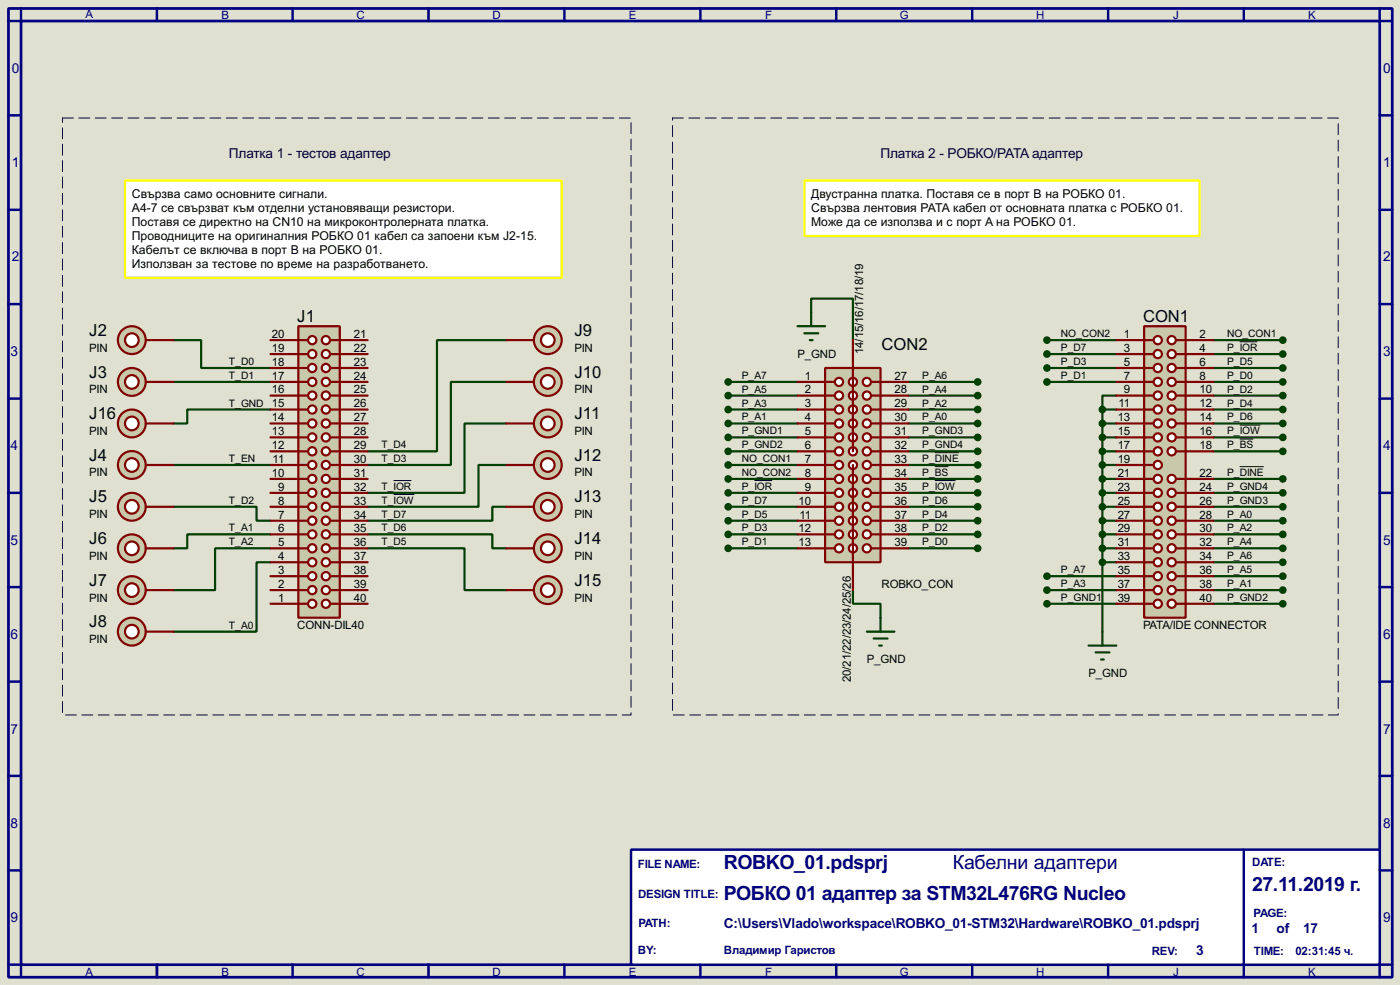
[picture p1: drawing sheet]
<svg xmlns="http://www.w3.org/2000/svg" width="256mm" height="180mm" viewBox="0 0 256 180" stroke-linecap="round" stroke-linejoin="round" font-family="sans-serif">
<path d="M0 0h256.5v180.3h-256.5z" fill="#e0e0d0"/>
<path d="M1.6 1.6h253.5v177.3h-253.5zM3.9 3.9h248.9v172.7h-248.9z" fill="none" stroke="#000080" stroke-width=".5"/>
<path d="M3.9 1.6v2.3h-2.3M28.8 1.6v2.3" fill="none" stroke="#000080" stroke-width=".45"/>
<path d="M115.6 155.5h137.2v21.1h-137.2z" fill="#fff" stroke="#000080" stroke-width=".45"/>
<g fill="none" stroke="#000080" stroke-width=".45">
<path d="M53.6 1.6v2.3M78.5 1.6v2.3M103.4 1.6v2.3M128.3 1.6v2.3M153.2 1.6v2.3M178.1 1.6v2.3M203 1.6v2.3M227.9 1.6v2.3M252.8 1.6v2.3h2.3M1.6 21.1h2.3M1.6 38.4h2.3M252.8 21.1h2.3"/>
<path d="M252.8 38.4h2.3M1.6 55.7h2.3M252.8 55.7h2.3M1.6 73h2.3M252.8 73h2.3M1.6 90.2h2.3M252.8 90.2h2.3M1.6 107.5h2.3M252.8 107.5h2.3M1.6 124.8h2.3M252.8 124.8h2.3M1.6 142h2.3"/>
<path d="M1.6 159.3h2.3M227.9 155.5v23.4M252.8 142h2.3M252.8 159.3h2.3M1.6 176.6h2.3v2.3M28.8 176.6v2.3M53.6 176.6v2.3M78.5 176.6v2.3M103.4 176.6v2.3M128.3 176.6v2.3M153.2 176.6v2.3M178.1 176.6v2.3"/>
<path d="M203 176.6v2.3M255.1 176.6h-2.3v2.3"/>
</g>
<g fill="none" stroke="#004000" stroke-width=".4">
<path d="M148.6 57.2v-2.5h7.7v7.6M31.8 62.3h5.1v5.1h12.7M31.8 69.9h17.8M49.6 75h-15.3v2.5h-2.5M92.8 77.5h-7.7v12.7h-17.7M92.8 69.9h-10.2v15.2h-15.2M92.8 62.3h-12.7v20.3h-12.7M133.4 69.9h12.7M133.4 77.5h12.7M133.4 75h12.7M133.4 72.4h12.7M166.4 69.9h12.7"/>
<path d="M166.4 77.5h12.7M166.4 75h12.7M166.4 72.4h12.7M191.8 69.9h12.7M191.8 67.4h12.7M191.8 64.8h12.7M191.8 62.3h12.7M202 75v40.6M202 77.5h2.5M202 75h2.5M204.5 72.4h-2.5v2.6M222.3 69.9h12.7"/>
<path d="M222.3 77.5h12.7M222.3 75h12.7M222.3 72.4h12.7M222.3 67.4h12.7M222.3 64.8h12.7M222.3 62.3h12.7M31.8 92.8h15.2v2.5h2.6M31.8 85.1h17.8M49.6 97.8h-15.3v2.6h-2.5M67.4 97.8h22.8v2.6h2.6M92.8 92.8h-2.6v2.5h-22.8M92.8 85.1h-5.1v7.7h-20.3"/>
<path d="M133.4 85.1h12.7M133.4 97.8h12.7M133.4 95.3h12.7M133.4 92.8h12.7M133.4 90.2h12.7M133.4 87.7h12.7M133.4 82.6h12.7M133.4 80.1h12.7M166.4 85.1h12.7M166.4 97.8h12.7M166.4 95.3h12.7M166.4 92.8h12.7"/>
<path d="M166.4 90.2h12.7M166.4 87.7h12.7M166.4 82.6h12.7M166.4 80.1h12.7M202 85.1h2.5M202 97.8h2.5M202 95.3h2.5M202 92.8h2.5M202 90.2h2.5M202 87.7h2.5M202 82.6h2.5M202 80.1h2.5"/>
<path d="M222.3 97.8h12.7M222.3 95.3h12.7M222.3 92.8h12.7M222.3 90.2h12.7M222.3 87.7h12.7M222.3 82.6h12.7M222.3 80.1h12.7M49.6 102.9h-2.6v12.7h-15.2M49.6 100.4h-10.2v7.6h-7.6M67.4 100.4h17.7v7.6h7.7M133.4 100.4h12.7M156.3 108v2.5h5v2.6"/>
<path d="M166.4 100.4h12.7M191.8 105.5h12.7M191.8 108h12.7M191.8 110.5h12.7M202 100.4h2.5M202 102.9h2.5M222.3 100.4h12.7M222.3 102.9h12.7M222.3 105.5h12.7M222.3 108h12.7M222.3 110.5h12.7"/>
</g>
<path d="M227.1 77.8h3.8M227.1 62.6h3.3M72.1 90.5h3.8M72.1 88h3.3M138.2 88h3.3M171.3 88h3.8M171.3 82.9h4.4M171.3 85.4h2.5M227.1 85.4h4.4M227.1 80.4h2.5" fill="none" stroke="#000" stroke-width=".18"/>
<circle cx="24.1" cy="62.3" r="2.55" fill="#c8c8aa" stroke="#800000" stroke-width=".4"/>
<circle cx="24.1" cy="62.3" r="1.25" fill="#feffff" stroke="#800000" stroke-width=".4"/>
<path d="M26.7 62.3h5.1" fill="none" stroke="#800000" stroke-width=".4"/>
<circle cx="24.1" cy="69.9" r="2.55" fill="#c8c8aa" stroke="#800000" stroke-width=".4"/>
<circle cx="24.1" cy="69.9" r="1.25" fill="#feffff" stroke="#800000" stroke-width=".4"/>
<path d="M26.7 69.9h5.1" fill="none" stroke="#800000" stroke-width=".4"/>
<circle cx="24.1" cy="85.1" r="2.55" fill="#c8c8aa" stroke="#800000" stroke-width=".4"/>
<circle cx="24.1" cy="85.1" r="1.25" fill="#feffff" stroke="#800000" stroke-width=".4"/>
<path d="M26.7 85.1h5.1" fill="none" stroke="#800000" stroke-width=".4"/>
<circle cx="24.1" cy="92.8" r="2.55" fill="#c8c8aa" stroke="#800000" stroke-width=".4"/>
<circle cx="24.1" cy="92.8" r="1.25" fill="#feffff" stroke="#800000" stroke-width=".4"/>
<path d="M26.7 92.8h5.1" fill="none" stroke="#800000" stroke-width=".4"/>
<circle cx="24.1" cy="100.4" r="2.55" fill="#c8c8aa" stroke="#800000" stroke-width=".4"/>
<circle cx="24.1" cy="100.4" r="1.25" fill="#feffff" stroke="#800000" stroke-width=".4"/>
<path d="M26.7 100.4h5.1" fill="none" stroke="#800000" stroke-width=".4"/>
<circle cx="24.1" cy="108" r="2.55" fill="#c8c8aa" stroke="#800000" stroke-width=".4"/>
<circle cx="24.1" cy="108" r="1.25" fill="#feffff" stroke="#800000" stroke-width=".4"/>
<path d="M26.7 108h5.1" fill="none" stroke="#800000" stroke-width=".4"/>
<circle cx="24.1" cy="115.6" r="2.55" fill="#c8c8aa" stroke="#800000" stroke-width=".4"/>
<circle cx="24.1" cy="115.6" r="1.25" fill="#feffff" stroke="#800000" stroke-width=".4"/>
<path d="M26.7 115.6h5.1" fill="none" stroke="#800000" stroke-width=".4"/>
<circle cx="100.3" cy="62.3" r="2.55" fill="#c8c8aa" stroke="#800000" stroke-width=".4"/>
<circle cx="100.3" cy="62.3" r="1.25" fill="#feffff" stroke="#800000" stroke-width=".4"/>
<path d="M92.8 62.3h5" fill="none" stroke="#800000" stroke-width=".4"/>
<circle cx="100.3" cy="69.9" r="2.55" fill="#c8c8aa" stroke="#800000" stroke-width=".4"/>
<circle cx="100.3" cy="69.9" r="1.25" fill="#feffff" stroke="#800000" stroke-width=".4"/>
<path d="M92.8 69.9h5" fill="none" stroke="#800000" stroke-width=".4"/>
<circle cx="100.3" cy="77.5" r="2.55" fill="#c8c8aa" stroke="#800000" stroke-width=".4"/>
<circle cx="100.3" cy="77.5" r="1.25" fill="#feffff" stroke="#800000" stroke-width=".4"/>
<path d="M92.8 77.5h5" fill="none" stroke="#800000" stroke-width=".4"/>
<circle cx="100.3" cy="85.1" r="2.55" fill="#c8c8aa" stroke="#800000" stroke-width=".4"/>
<circle cx="100.3" cy="85.1" r="1.25" fill="#feffff" stroke="#800000" stroke-width=".4"/>
<path d="M92.8 85.1h5" fill="none" stroke="#800000" stroke-width=".4"/>
<circle cx="100.3" cy="92.8" r="2.55" fill="#c8c8aa" stroke="#800000" stroke-width=".4"/>
<circle cx="100.3" cy="92.8" r="1.25" fill="#feffff" stroke="#800000" stroke-width=".4"/>
<path d="M92.8 92.8h5" fill="none" stroke="#800000" stroke-width=".4"/>
<circle cx="100.3" cy="100.4" r="2.55" fill="#c8c8aa" stroke="#800000" stroke-width=".4"/>
<circle cx="100.3" cy="100.4" r="1.25" fill="#feffff" stroke="#800000" stroke-width=".4"/>
<path d="M92.8 100.4h5" fill="none" stroke="#800000" stroke-width=".4"/>
<circle cx="100.3" cy="108" r="2.55" fill="#c8c8aa" stroke="#800000" stroke-width=".4"/>
<circle cx="100.3" cy="108" r="1.25" fill="#feffff" stroke="#800000" stroke-width=".4"/>
<path d="M92.8 108h5" fill="none" stroke="#800000" stroke-width=".4"/>
<path d="M11.5 21.6h104.1v109.3h-104.1z" fill="none" stroke="#e0e0d0" stroke-width=".18"/>
<path d="M11.5 21.6h104.1v109.3h-104.1z" fill="none" stroke="#000040" stroke-width=".18" stroke-dasharray="2 1"/>
<path d="M54.7 59.7h7.6v53.4h-7.6z" fill="#c8c8aa" stroke="#800000" stroke-width=".4"/>
<path d="M54.7 110.5h1.7" fill="none" stroke="#800000" stroke-width=".4"/>
<circle cx="57.2" cy="110.5" r=".75" fill="#feffff" stroke="#800000" stroke-width=".4"/>
<path d="M54.7 108h1.7" fill="none" stroke="#800000" stroke-width=".4"/>
<circle cx="57.2" cy="108" r=".75" fill="#feffff" stroke="#800000" stroke-width=".4"/>
<path d="M54.7 105.5h1.7" fill="none" stroke="#800000" stroke-width=".4"/>
<circle cx="57.2" cy="105.5" r=".75" fill="#feffff" stroke="#800000" stroke-width=".4"/>
<path d="M54.7 102.9h1.7" fill="none" stroke="#800000" stroke-width=".4"/>
<circle cx="57.2" cy="102.9" r=".75" fill="#feffff" stroke="#800000" stroke-width=".4"/>
<path d="M60.5 110.5h1.8" fill="none" stroke="#800000" stroke-width=".4"/>
<circle cx="59.7" cy="110.5" r=".75" fill="#feffff" stroke="#800000" stroke-width=".4"/>
<path d="M60.5 108h1.8" fill="none" stroke="#800000" stroke-width=".4"/>
<circle cx="59.7" cy="108" r=".75" fill="#feffff" stroke="#800000" stroke-width=".4"/>
<path d="M60.5 105.5h1.8" fill="none" stroke="#800000" stroke-width=".4"/>
<circle cx="59.7" cy="105.5" r=".75" fill="#feffff" stroke="#800000" stroke-width=".4"/>
<path d="M60.5 102.9h1.8" fill="none" stroke="#800000" stroke-width=".4"/>
<circle cx="59.7" cy="102.9" r=".75" fill="#feffff" stroke="#800000" stroke-width=".4"/>
<path d="M54.7 100.4h1.7" fill="none" stroke="#800000" stroke-width=".4"/>
<circle cx="57.2" cy="100.4" r=".75" fill="#feffff" stroke="#800000" stroke-width=".4"/>
<path d="M60.5 100.4h1.8" fill="none" stroke="#800000" stroke-width=".4"/>
<circle cx="59.7" cy="100.4" r=".75" fill="#feffff" stroke="#800000" stroke-width=".4"/>
<path d="M54.7 97.8h1.7" fill="none" stroke="#800000" stroke-width=".4"/>
<circle cx="57.2" cy="97.8" r=".75" fill="#feffff" stroke="#800000" stroke-width=".4"/>
<path d="M60.5 97.8h1.8" fill="none" stroke="#800000" stroke-width=".4"/>
<circle cx="59.7" cy="97.8" r=".75" fill="#feffff" stroke="#800000" stroke-width=".4"/>
<path d="M54.7 95.3h1.7" fill="none" stroke="#800000" stroke-width=".4"/>
<circle cx="57.2" cy="95.3" r=".75" fill="#feffff" stroke="#800000" stroke-width=".4"/>
<path d="M60.5 95.3h1.8" fill="none" stroke="#800000" stroke-width=".4"/>
<circle cx="59.7" cy="95.3" r=".75" fill="#feffff" stroke="#800000" stroke-width=".4"/>
<path d="M54.7 92.8h1.7" fill="none" stroke="#800000" stroke-width=".4"/>
<circle cx="57.2" cy="92.8" r=".75" fill="#feffff" stroke="#800000" stroke-width=".4"/>
<path d="M60.5 92.8h1.8" fill="none" stroke="#800000" stroke-width=".4"/>
<circle cx="59.7" cy="92.8" r=".75" fill="#feffff" stroke="#800000" stroke-width=".4"/>
<path d="M54.7 90.2h1.7" fill="none" stroke="#800000" stroke-width=".4"/>
<circle cx="57.2" cy="90.2" r=".75" fill="#feffff" stroke="#800000" stroke-width=".4"/>
<path d="M60.5 90.2h1.8" fill="none" stroke="#800000" stroke-width=".4"/>
<circle cx="59.7" cy="90.2" r=".75" fill="#feffff" stroke="#800000" stroke-width=".4"/>
<path d="M54.7 87.7h1.7" fill="none" stroke="#800000" stroke-width=".4"/>
<circle cx="57.2" cy="87.7" r=".75" fill="#feffff" stroke="#800000" stroke-width=".4"/>
<path d="M60.5 87.7h1.8" fill="none" stroke="#800000" stroke-width=".4"/>
<circle cx="59.7" cy="87.7" r=".75" fill="#feffff" stroke="#800000" stroke-width=".4"/>
<path d="M54.7 85.1h1.7" fill="none" stroke="#800000" stroke-width=".4"/>
<circle cx="57.2" cy="85.1" r=".75" fill="#feffff" stroke="#800000" stroke-width=".4"/>
<path d="M60.5 85.1h1.8" fill="none" stroke="#800000" stroke-width=".4"/>
<circle cx="59.7" cy="85.1" r=".75" fill="#feffff" stroke="#800000" stroke-width=".4"/>
<path d="M54.7 82.6h1.7" fill="none" stroke="#800000" stroke-width=".4"/>
<circle cx="57.2" cy="82.6" r=".75" fill="#feffff" stroke="#800000" stroke-width=".4"/>
<path d="M60.5 82.6h1.8" fill="none" stroke="#800000" stroke-width=".4"/>
<circle cx="59.7" cy="82.6" r=".75" fill="#feffff" stroke="#800000" stroke-width=".4"/>
<path d="M54.7 80.1h1.7" fill="none" stroke="#800000" stroke-width=".4"/>
<circle cx="57.2" cy="80.1" r=".75" fill="#feffff" stroke="#800000" stroke-width=".4"/>
<path d="M60.5 80.1h1.8" fill="none" stroke="#800000" stroke-width=".4"/>
<circle cx="59.7" cy="80.1" r=".75" fill="#feffff" stroke="#800000" stroke-width=".4"/>
<path d="M54.7 77.5h1.7" fill="none" stroke="#800000" stroke-width=".4"/>
<circle cx="57.2" cy="77.5" r=".75" fill="#feffff" stroke="#800000" stroke-width=".4"/>
<path d="M60.5 77.5h1.8" fill="none" stroke="#800000" stroke-width=".4"/>
<circle cx="59.7" cy="77.5" r=".75" fill="#feffff" stroke="#800000" stroke-width=".4"/>
<path d="M54.7 75h1.7" fill="none" stroke="#800000" stroke-width=".4"/>
<circle cx="57.2" cy="75" r=".75" fill="#feffff" stroke="#800000" stroke-width=".4"/>
<path d="M60.5 75h1.8" fill="none" stroke="#800000" stroke-width=".4"/>
<circle cx="59.7" cy="75" r=".75" fill="#feffff" stroke="#800000" stroke-width=".4"/>
<path d="M54.7 72.4h1.7" fill="none" stroke="#800000" stroke-width=".4"/>
<circle cx="57.2" cy="72.4" r=".75" fill="#feffff" stroke="#800000" stroke-width=".4"/>
<path d="M60.5 72.4h1.8" fill="none" stroke="#800000" stroke-width=".4"/>
<circle cx="59.7" cy="72.4" r=".75" fill="#feffff" stroke="#800000" stroke-width=".4"/>
<path d="M54.7 69.9h1.7" fill="none" stroke="#800000" stroke-width=".4"/>
<circle cx="57.2" cy="69.9" r=".75" fill="#feffff" stroke="#800000" stroke-width=".4"/>
<path d="M60.5 69.9h1.8" fill="none" stroke="#800000" stroke-width=".4"/>
<circle cx="59.7" cy="69.9" r=".75" fill="#feffff" stroke="#800000" stroke-width=".4"/>
<path d="M54.7 67.4h1.7" fill="none" stroke="#800000" stroke-width=".4"/>
<circle cx="57.2" cy="67.4" r=".75" fill="#feffff" stroke="#800000" stroke-width=".4"/>
<path d="M60.5 67.4h1.8" fill="none" stroke="#800000" stroke-width=".4"/>
<circle cx="59.7" cy="67.4" r=".75" fill="#feffff" stroke="#800000" stroke-width=".4"/>
<path d="M54.7 64.8h1.7" fill="none" stroke="#800000" stroke-width=".4"/>
<circle cx="57.2" cy="64.8" r=".75" fill="#feffff" stroke="#800000" stroke-width=".4"/>
<path d="M60.5 64.8h1.8" fill="none" stroke="#800000" stroke-width=".4"/>
<circle cx="59.7" cy="64.8" r=".75" fill="#feffff" stroke="#800000" stroke-width=".4"/>
<path d="M54.7 62.3h1.7" fill="none" stroke="#800000" stroke-width=".4"/>
<circle cx="57.2" cy="62.3" r=".75" fill="#feffff" stroke="#800000" stroke-width=".4"/>
<path d="M60.5 62.3h1.8" fill="none" stroke="#800000" stroke-width=".4"/>
<circle cx="59.7" cy="62.3" r=".75" fill="#feffff" stroke="#800000" stroke-width=".4"/>
<g fill="none" stroke="#800000" stroke-width=".4">
<path d="M49.6 77.5h5.1M49.6 75h5.1M49.6 72.4h5.1M49.6 69.9h5.1M49.6 67.4h5.1M49.6 64.8h5.1M49.6 62.3h5.1M62.3 77.5h5.1M62.3 75h5.1M62.3 72.4h5.1M62.3 69.9h5.1M62.3 67.4h5.1"/>
<path d="M62.3 64.8h5.1M62.3 62.3h5.1M49.6 97.8h5.1M49.6 95.3h5.1M49.6 92.8h5.1M49.6 90.2h5.1M49.6 87.7h5.1M49.6 85.1h5.1M49.6 82.6h5.1M49.6 80.1h5.1M62.3 97.8h5.1M62.3 95.3h5.1"/>
<path d="M62.3 92.8h5.1M62.3 90.2h5.1M62.3 87.7h5.1M62.3 85.1h5.1M62.3 82.6h5.1M62.3 80.1h5.1M49.6 110.5h5.1M49.6 108h5.1M49.6 105.5h5.1M49.6 102.9h5.1M49.6 100.4h5.1M62.3 110.5h5.1"/>
<path d="M62.3 108h5.1M62.3 105.5h5.1M62.3 102.9h5.1M62.3 100.4h5.1"/>
</g>
<path d="M209.6 59.7h7.6v53.4h-7.6z" fill="#c8c8aa" stroke="#800000" stroke-width=".4"/>
<path d="M209.6 62.3h1.8" fill="none" stroke="#800000" stroke-width=".4"/>
<circle cx="212.1" cy="62.3" r=".75" fill="#feffff" stroke="#800000" stroke-width=".4"/>
<path d="M209.6 64.8h1.8" fill="none" stroke="#800000" stroke-width=".4"/>
<circle cx="212.1" cy="64.8" r=".75" fill="#feffff" stroke="#800000" stroke-width=".4"/>
<path d="M209.6 67.4h1.8" fill="none" stroke="#800000" stroke-width=".4"/>
<circle cx="212.1" cy="67.4" r=".75" fill="#feffff" stroke="#800000" stroke-width=".4"/>
<path d="M209.6 69.9h1.8" fill="none" stroke="#800000" stroke-width=".4"/>
<circle cx="212.1" cy="69.9" r=".75" fill="#feffff" stroke="#800000" stroke-width=".4"/>
<path d="M215.4 62.3h1.8" fill="none" stroke="#800000" stroke-width=".4"/>
<circle cx="214.6" cy="62.3" r=".75" fill="#feffff" stroke="#800000" stroke-width=".4"/>
<path d="M215.4 64.8h1.8" fill="none" stroke="#800000" stroke-width=".4"/>
<circle cx="214.6" cy="64.8" r=".75" fill="#feffff" stroke="#800000" stroke-width=".4"/>
<path d="M215.4 67.4h1.8" fill="none" stroke="#800000" stroke-width=".4"/>
<circle cx="214.6" cy="67.4" r=".75" fill="#feffff" stroke="#800000" stroke-width=".4"/>
<path d="M215.4 69.9h1.8" fill="none" stroke="#800000" stroke-width=".4"/>
<circle cx="214.6" cy="69.9" r=".75" fill="#feffff" stroke="#800000" stroke-width=".4"/>
<path d="M209.6 72.4h1.8" fill="none" stroke="#800000" stroke-width=".4"/>
<circle cx="212.1" cy="72.4" r=".75" fill="#feffff" stroke="#800000" stroke-width=".4"/>
<path d="M215.4 72.4h1.8" fill="none" stroke="#800000" stroke-width=".4"/>
<circle cx="214.6" cy="72.4" r=".75" fill="#feffff" stroke="#800000" stroke-width=".4"/>
<path d="M209.6 75h1.8" fill="none" stroke="#800000" stroke-width=".4"/>
<circle cx="212.1" cy="75" r=".75" fill="#feffff" stroke="#800000" stroke-width=".4"/>
<path d="M215.4 75h1.8" fill="none" stroke="#800000" stroke-width=".4"/>
<circle cx="214.6" cy="75" r=".75" fill="#feffff" stroke="#800000" stroke-width=".4"/>
<path d="M209.6 77.5h1.8" fill="none" stroke="#800000" stroke-width=".4"/>
<circle cx="212.1" cy="77.5" r=".75" fill="#feffff" stroke="#800000" stroke-width=".4"/>
<path d="M215.4 77.5h1.8" fill="none" stroke="#800000" stroke-width=".4"/>
<circle cx="214.6" cy="77.5" r=".75" fill="#feffff" stroke="#800000" stroke-width=".4"/>
<path d="M209.6 80.1h1.8" fill="none" stroke="#800000" stroke-width=".4"/>
<circle cx="212.1" cy="80.1" r=".75" fill="#feffff" stroke="#800000" stroke-width=".4"/>
<path d="M215.4 80.1h1.8" fill="none" stroke="#800000" stroke-width=".4"/>
<circle cx="214.6" cy="80.1" r=".75" fill="#feffff" stroke="#800000" stroke-width=".4"/>
<path d="M209.6 82.6h1.8" fill="none" stroke="#800000" stroke-width=".4"/>
<circle cx="212.1" cy="82.6" r=".75" fill="#feffff" stroke="#800000" stroke-width=".4"/>
<path d="M209.6 85.1h1.8" fill="none" stroke="#800000" stroke-width=".4"/>
<circle cx="212.1" cy="85.1" r=".75" fill="#feffff" stroke="#800000" stroke-width=".4"/>
<path d="M209.6 87.7h1.8" fill="none" stroke="#800000" stroke-width=".4"/>
<circle cx="212.1" cy="87.7" r=".75" fill="#feffff" stroke="#800000" stroke-width=".4"/>
<path d="M215.4 82.6h1.8" fill="none" stroke="#800000" stroke-width=".4"/>
<circle cx="214.6" cy="82.6" r=".75" fill="#feffff" stroke="#800000" stroke-width=".4"/>
<path d="M215.4 87.7h1.8" fill="none" stroke="#800000" stroke-width=".4"/>
<circle cx="214.6" cy="87.7" r=".75" fill="#feffff" stroke="#800000" stroke-width=".4"/>
<path d="M209.6 90.2h1.8" fill="none" stroke="#800000" stroke-width=".4"/>
<circle cx="212.1" cy="90.2" r=".75" fill="#feffff" stroke="#800000" stroke-width=".4"/>
<path d="M215.4 90.2h1.8" fill="none" stroke="#800000" stroke-width=".4"/>
<circle cx="214.6" cy="90.2" r=".75" fill="#feffff" stroke="#800000" stroke-width=".4"/>
<path d="M209.6 92.8h1.8" fill="none" stroke="#800000" stroke-width=".4"/>
<circle cx="212.1" cy="92.8" r=".75" fill="#feffff" stroke="#800000" stroke-width=".4"/>
<path d="M215.4 92.8h1.8" fill="none" stroke="#800000" stroke-width=".4"/>
<circle cx="214.6" cy="92.8" r=".75" fill="#feffff" stroke="#800000" stroke-width=".4"/>
<path d="M209.6 95.3h1.8" fill="none" stroke="#800000" stroke-width=".4"/>
<circle cx="212.1" cy="95.3" r=".75" fill="#feffff" stroke="#800000" stroke-width=".4"/>
<path d="M209.6 97.8h1.8" fill="none" stroke="#800000" stroke-width=".4"/>
<circle cx="212.1" cy="97.8" r=".75" fill="#feffff" stroke="#800000" stroke-width=".4"/>
<path d="M215.4 95.3h1.8" fill="none" stroke="#800000" stroke-width=".4"/>
<circle cx="214.6" cy="95.3" r=".75" fill="#feffff" stroke="#800000" stroke-width=".4"/>
<path d="M215.4 97.8h1.8" fill="none" stroke="#800000" stroke-width=".4"/>
<circle cx="214.6" cy="97.8" r=".75" fill="#feffff" stroke="#800000" stroke-width=".4"/>
<path d="M209.6 100.4h1.8" fill="none" stroke="#800000" stroke-width=".4"/>
<circle cx="212.1" cy="100.4" r=".75" fill="#feffff" stroke="#800000" stroke-width=".4"/>
<path d="M209.6 102.9h1.8" fill="none" stroke="#800000" stroke-width=".4"/>
<circle cx="212.1" cy="102.9" r=".75" fill="#feffff" stroke="#800000" stroke-width=".4"/>
<path d="M209.6 105.5h1.8" fill="none" stroke="#800000" stroke-width=".4"/>
<circle cx="212.1" cy="105.5" r=".75" fill="#feffff" stroke="#800000" stroke-width=".4"/>
<path d="M215.4 100.4h1.8" fill="none" stroke="#800000" stroke-width=".4"/>
<circle cx="214.6" cy="100.4" r=".75" fill="#feffff" stroke="#800000" stroke-width=".4"/>
<path d="M215.4 102.9h1.8" fill="none" stroke="#800000" stroke-width=".4"/>
<circle cx="214.6" cy="102.9" r=".75" fill="#feffff" stroke="#800000" stroke-width=".4"/>
<path d="M215.4 105.5h1.8" fill="none" stroke="#800000" stroke-width=".4"/>
<circle cx="214.6" cy="105.5" r=".75" fill="#feffff" stroke="#800000" stroke-width=".4"/>
<path d="M209.6 108h1.8" fill="none" stroke="#800000" stroke-width=".4"/>
<circle cx="212.1" cy="108" r=".75" fill="#feffff" stroke="#800000" stroke-width=".4"/>
<path d="M215.4 108h1.8" fill="none" stroke="#800000" stroke-width=".4"/>
<circle cx="214.6" cy="108" r=".75" fill="#feffff" stroke="#800000" stroke-width=".4"/>
<path d="M209.6 110.5h1.8" fill="none" stroke="#800000" stroke-width=".4"/>
<circle cx="212.1" cy="110.5" r=".75" fill="#feffff" stroke="#800000" stroke-width=".4"/>
<path d="M215.4 110.5h1.8" fill="none" stroke="#800000" stroke-width=".4"/>
<circle cx="214.6" cy="110.5" r=".75" fill="#feffff" stroke="#800000" stroke-width=".4"/>
<g fill="none" stroke="#800000" stroke-width=".4">
<path d="M204.5 62.3h5.1M204.5 64.8h5.1M204.5 67.4h5.1M204.5 69.9h5.1M204.5 72.4h5.1M204.5 75h5.1M204.5 77.5h5.1M217.2 62.3h5.1M217.2 64.8h5.1M217.2 67.4h5.1M217.2 69.9h5.1M217.2 72.4h5.1"/>
<path d="M217.2 75h5.1M217.2 77.5h5.1M204.5 80.1h5.1M204.5 82.6h5.1M204.5 85.1h5.1M204.5 87.7h5.1M204.5 90.2h5.1M204.5 92.8h5.1M204.5 95.3h5.1M204.5 97.8h5.1M217.2 80.1h5.1M217.2 82.6h5.1"/>
<path d="M217.2 87.7h5.1M217.2 90.2h5.1M217.2 92.8h5.1M217.2 95.3h5.1M217.2 97.8h5.1M204.5 100.4h5.1M204.5 102.9h5.1M204.5 105.5h5.1M204.5 108h5.1M204.5 110.5h5.1M217.2 100.4h5.1M217.2 102.9h5.1"/>
<path d="M217.2 105.5h5.1M217.2 108h5.1M217.2 110.5h5.1"/>
</g>
<path d="M146.1 59.7h5.1M148.6 57.2v2.5M147.4 61h2.5M148.4 62.3h.5M158.8 115.6h5.1M160.1 116.9h2.5M161.1 118.2h.5M161.3 113.1v2.5M199.4 118.2h5.1M200.7 119.4h2.6M202 115.6v2.6M201.7 120.7h.5" fill="none" stroke="#004000" stroke-width=".4"/>
<g fill="#004000" stroke="#004000" stroke-width=".4">
<circle cx="201.9" cy="100.4" r=".5"/>
<circle cx="201.9" cy="97.8" r=".5"/>
<circle cx="201.9" cy="95.3" r=".5"/>
<circle cx="201.9" cy="92.8" r=".5"/>
<circle cx="201.9" cy="90.2" r=".5"/>
<circle cx="201.9" cy="87.7" r=".5"/>
<circle cx="201.9" cy="85.1" r=".5"/>
<circle cx="201.9" cy="82.6" r=".5"/>
<circle cx="201.9" cy="80.1" r=".5"/>
<circle cx="201.9" cy="77.5" r=".5"/>
<circle cx="201.9" cy="75" r=".5"/>
<circle cx="201.9" cy="102.9" r=".5"/>
</g>
<path d="M123.2 21.6h122v109.3h-122z" fill="none" stroke="#e0e0d0" stroke-width=".18"/>
<path d="M123.2 21.6h122v109.3h-122z" fill="none" stroke="#000040" stroke-width=".18" stroke-dasharray="2 1"/>
<path d="M151.2 67.4h10.1v35.5h-10.1z" fill="#c8c8aa" stroke="#800000" stroke-width=".4"/>
<path d="M151.2 69.9h1.8" fill="none" stroke="#800000" stroke-width=".4"/>
<circle cx="153.7" cy="69.9" r=".75" fill="#feffff" stroke="#800000" stroke-width=".4"/>
<path d="M151.2 72.4h1.8" fill="none" stroke="#800000" stroke-width=".4"/>
<circle cx="153.7" cy="72.4" r=".75" fill="#feffff" stroke="#800000" stroke-width=".4"/>
<path d="M151.2 75h1.8" fill="none" stroke="#800000" stroke-width=".4"/>
<circle cx="153.7" cy="75" r=".75" fill="#feffff" stroke="#800000" stroke-width=".4"/>
<path d="M151.2 77.5h1.8" fill="none" stroke="#800000" stroke-width=".4"/>
<circle cx="153.7" cy="77.5" r=".75" fill="#feffff" stroke="#800000" stroke-width=".4"/>
<path d="M159.6 69.9h1.7" fill="none" stroke="#800000" stroke-width=".4"/>
<circle cx="158.8" cy="69.9" r=".75" fill="#feffff" stroke="#800000" stroke-width=".4"/>
<path d="M151.2 80.1h1.8" fill="none" stroke="#800000" stroke-width=".4"/>
<circle cx="153.7" cy="80.1" r=".75" fill="#feffff" stroke="#800000" stroke-width=".4"/>
<path d="M159.6 72.4h1.7" fill="none" stroke="#800000" stroke-width=".4"/>
<circle cx="158.8" cy="72.4" r=".75" fill="#feffff" stroke="#800000" stroke-width=".4"/>
<path d="M151.2 82.6h1.8" fill="none" stroke="#800000" stroke-width=".4"/>
<circle cx="153.7" cy="82.6" r=".75" fill="#feffff" stroke="#800000" stroke-width=".4"/>
<path d="M159.6 75h1.7" fill="none" stroke="#800000" stroke-width=".4"/>
<circle cx="158.8" cy="75" r=".75" fill="#feffff" stroke="#800000" stroke-width=".4"/>
<path d="M151.2 85.1h1.8" fill="none" stroke="#800000" stroke-width=".4"/>
<circle cx="153.7" cy="85.1" r=".75" fill="#feffff" stroke="#800000" stroke-width=".4"/>
<path d="M159.6 77.5h1.7" fill="none" stroke="#800000" stroke-width=".4"/>
<circle cx="158.8" cy="77.5" r=".75" fill="#feffff" stroke="#800000" stroke-width=".4"/>
<path d="M151.2 87.7h1.8" fill="none" stroke="#800000" stroke-width=".4"/>
<circle cx="153.7" cy="87.7" r=".75" fill="#feffff" stroke="#800000" stroke-width=".4"/>
<path d="M159.6 80.1h1.7" fill="none" stroke="#800000" stroke-width=".4"/>
<circle cx="158.8" cy="80.1" r=".75" fill="#feffff" stroke="#800000" stroke-width=".4"/>
<path d="M151.2 90.2h1.8" fill="none" stroke="#800000" stroke-width=".4"/>
<circle cx="153.7" cy="90.2" r=".75" fill="#feffff" stroke="#800000" stroke-width=".4"/>
<path d="M159.6 82.6h1.7" fill="none" stroke="#800000" stroke-width=".4"/>
<circle cx="158.8" cy="82.6" r=".75" fill="#feffff" stroke="#800000" stroke-width=".4"/>
<path d="M151.2 92.8h1.8" fill="none" stroke="#800000" stroke-width=".4"/>
<circle cx="153.7" cy="92.8" r=".75" fill="#feffff" stroke="#800000" stroke-width=".4"/>
<path d="M159.6 85.1h1.7" fill="none" stroke="#800000" stroke-width=".4"/>
<circle cx="158.8" cy="85.1" r=".75" fill="#feffff" stroke="#800000" stroke-width=".4"/>
<path d="M151.2 95.3h1.8" fill="none" stroke="#800000" stroke-width=".4"/>
<circle cx="153.7" cy="95.3" r=".75" fill="#feffff" stroke="#800000" stroke-width=".4"/>
<path d="M159.6 87.7h1.7" fill="none" stroke="#800000" stroke-width=".4"/>
<circle cx="158.8" cy="87.7" r=".75" fill="#feffff" stroke="#800000" stroke-width=".4"/>
<path d="M151.2 97.8h1.8" fill="none" stroke="#800000" stroke-width=".4"/>
<circle cx="153.7" cy="97.8" r=".75" fill="#feffff" stroke="#800000" stroke-width=".4"/>
<path d="M159.6 90.2h1.7" fill="none" stroke="#800000" stroke-width=".4"/>
<circle cx="158.8" cy="90.2" r=".75" fill="#feffff" stroke="#800000" stroke-width=".4"/>
<path d="M151.2 100.4h1.8" fill="none" stroke="#800000" stroke-width=".4"/>
<circle cx="153.7" cy="100.4" r=".75" fill="#feffff" stroke="#800000" stroke-width=".4"/>
<path d="M159.6 92.8h1.7" fill="none" stroke="#800000" stroke-width=".4"/>
<g fill="#feffff" stroke="#800000" stroke-width=".4">
<circle cx="158.8" cy="92.8" r=".75"/>
<circle cx="156.2" cy="69.9" r=".75"/>
<circle cx="156.2" cy="72.4" r=".75"/>
<circle cx="156.2" cy="75" r=".75"/>
<circle cx="156.2" cy="77.5" r=".75"/>
<circle cx="156.2" cy="80.1" r=".75"/>
<circle cx="156.2" cy="82.6" r=".75"/>
<circle cx="156.2" cy="85.1" r=".75"/>
<circle cx="156.2" cy="87.7" r=".75"/>
<circle cx="156.2" cy="90.2" r=".75"/>
<circle cx="156.2" cy="92.8" r=".75"/>
<circle cx="156.2" cy="95.3" r=".75"/>
<circle cx="156.2" cy="97.8" r=".75"/>
<circle cx="156.2" cy="100.4" r=".75"/>
</g>
<path d="M159.6 95.3h1.7" fill="none" stroke="#800000" stroke-width=".4"/>
<circle cx="158.8" cy="95.3" r=".75" fill="#feffff" stroke="#800000" stroke-width=".4"/>
<path d="M159.6 97.8h1.7" fill="none" stroke="#800000" stroke-width=".4"/>
<circle cx="158.8" cy="97.8" r=".75" fill="#feffff" stroke="#800000" stroke-width=".4"/>
<path d="M159.6 100.4h1.7" fill="none" stroke="#800000" stroke-width=".4"/>
<circle cx="158.8" cy="100.4" r=".75" fill="#feffff" stroke="#800000" stroke-width=".4"/>
<g fill="none" stroke="#800000" stroke-width=".4">
<path d="M146.1 69.9h5.1M146.1 72.4h5.1M146.1 75h5.1M146.1 77.5h5.1M156.3 62.3v20.3M161.3 69.9h5.1M161.3 72.4h5.1M161.3 75h5.1M161.3 77.5h5.1M146.1 80.1h5.1M146.1 82.6h5.1M146.1 85.1h5.1"/>
<path d="M146.1 87.7h5.1M146.1 90.2h5.1M146.1 92.8h5.1M146.1 95.3h5.1M146.1 97.8h5.1M156.3 85.1v22.9M161.3 80.1h5.1M161.3 82.6h5.1M161.3 85.1h5.1M161.3 87.7h5.1M161.3 90.2h5.1M161.3 92.8h5.1"/>
<path d="M161.3 95.3h5.1M161.3 97.8h5.1M146.1 100.4h5.1M161.3 100.4h5.1"/>
</g>
<g fill="#004000" stroke="#004000" stroke-width=".4">
<circle cx="179.1" cy="69.9" r=".5"/>
<circle cx="179.1" cy="72.4" r=".5"/>
<circle cx="179.1" cy="75" r=".5"/>
<circle cx="179.1" cy="77.5" r=".5"/>
<circle cx="179.1" cy="80.1" r=".5"/>
<circle cx="179.1" cy="82.6" r=".5"/>
<circle cx="179.1" cy="85.1" r=".5"/>
<circle cx="179.1" cy="87.7" r=".5"/>
<circle cx="179.1" cy="90.2" r=".5"/>
<circle cx="179.1" cy="92.8" r=".5"/>
<circle cx="179.1" cy="95.3" r=".5"/>
<circle cx="179.1" cy="97.8" r=".5"/>
<circle cx="179.1" cy="100.4" r=".5"/>
<circle cx="133.4" cy="69.9" r=".5"/>
<circle cx="133.4" cy="72.4" r=".5"/>
<circle cx="133.4" cy="75" r=".5"/>
<circle cx="133.4" cy="77.5" r=".5"/>
<circle cx="133.4" cy="80.1" r=".5"/>
<circle cx="133.4" cy="82.6" r=".5"/>
<circle cx="133.4" cy="85.1" r=".5"/>
<circle cx="133.4" cy="87.7" r=".5"/>
<circle cx="133.4" cy="90.2" r=".5"/>
<circle cx="133.4" cy="92.8" r=".5"/>
<circle cx="133.4" cy="95.3" r=".5"/>
<circle cx="133.4" cy="97.8" r=".5"/>
<circle cx="133.4" cy="100.4" r=".5"/>
<circle cx="235" cy="102.9" r=".5"/>
<circle cx="235" cy="100.4" r=".5"/>
<circle cx="235" cy="97.8" r=".5"/>
<circle cx="235" cy="95.3" r=".5"/>
<circle cx="235" cy="92.8" r=".5"/>
<circle cx="235" cy="90.2" r=".5"/>
<circle cx="235" cy="87.7" r=".5"/>
<circle cx="235" cy="82.6" r=".5"/>
<circle cx="235" cy="80.1" r=".5"/>
<circle cx="235" cy="77.5" r=".5"/>
<circle cx="235" cy="75" r=".5"/>
<circle cx="235" cy="72.4" r=".5"/>
<circle cx="235" cy="69.9" r=".5"/>
<circle cx="235" cy="105.5" r=".5"/>
<circle cx="235" cy="108" r=".5"/>
<circle cx="235" cy="110.5" r=".5"/>
<circle cx="235" cy="67.4" r=".5"/>
<circle cx="235" cy="64.8" r=".5"/>
<circle cx="235" cy="62.3" r=".5"/>
<circle cx="191.8" cy="62.3" r=".5"/>
<circle cx="191.8" cy="64.8" r=".5"/>
<circle cx="191.8" cy="67.4" r=".5"/>
<circle cx="191.8" cy="69.9" r=".5"/>
<circle cx="191.8" cy="105.5" r=".5"/>
<circle cx="191.8" cy="108" r=".5"/>
<circle cx="191.8" cy="110.5" r=".5"/>
</g>
<g fill="#fff" stroke="#ff0" stroke-width=".4">
<path d="M22.9 33.1h80v17.8h-80z"/>
<path d="M147.4 33.1h72.4v10.1h-72.4z"/>
</g>
<circle cx="24.1" cy="77.5" r="2.55" fill="#c8c8aa" stroke="#800000" stroke-width=".4"/>
<circle cx="24.1" cy="77.5" r="1.25" fill="#feffff" stroke="#800000" stroke-width=".4"/>
<path d="M26.7 77.5h5.1" fill="none" stroke="#800000" stroke-width=".4"/>
<g font-size="4" fill="#000080">
<text x="132.6" y="159.1">ROBKO_01.pdsprj</text>
<text x="174.6" y="159.1">Кабелни адаптери</text>
<text x="132.6" y="164.8">РОБКО 01 адаптер за STM32L476RG Nucleo</text>
<text x="229.4" y="163.1">27.11.2019 г.</text>
</g>
<g font-size="3.4">
<text x="54.5" y="58.9">J1</text>
<text x="209.4" y="58.9">CON1</text>
<text x="16.4" y="61.4">J2</text>
<text x="105.3" y="61.4">J9</text>
<text x="161.5" y="64">CON2</text>
<text x="16.4" y="69.1">J3</text>
<text x="105.3" y="69.1">J10</text>
<text x="16.4" y="76.7">J16</text>
<text x="105.3" y="76.7">J11</text>
<text x="16.4" y="84.3">J4</text>
<text x="105.3" y="84.3">J12</text>
<text x="16.4" y="92">J5</text>
<text x="105.3" y="92">J13</text>
<text x="16.4" y="99.6">J6</text>
<text x="105.3" y="99.6">J14</text>
<text x="16.4" y="107.2">J7</text>
<text x="105.3" y="107.2">J15</text>
<text x="16.4" y="114.8">J8</text>
</g>
<g font-size="2.8" fill="#000080">
<text x="2.2" y="13.4">0</text>
<text x="253.4" y="13.4">0</text>
<text x="2.2" y="30.6">1</text>
<text x="253.4" y="30.6">1</text>
<text x="2.2" y="47.9">2</text>
<text x="253.4" y="47.9">2</text>
<text x="1.9" y="65.2">3</text>
<text x="253.4" y="65.2">3</text>
<text x="1.9" y="82.4">4</text>
<text x="253.4" y="82.4">4</text>
<text x="1.9" y="99.7">5</text>
<text x="253.4" y="99.7">5</text>
<text x="1.9" y="117">6</text>
<text x="253.4" y="117">6</text>
<text x="1.9" y="134.3">7</text>
<text x="253.4" y="134.3">7</text>
<text x="1.9" y="151.5">8</text>
<text x="253.4" y="151.5">8</text>
<text x="1.9" y="168.8">9</text>
<text x="132.6" y="169.8">C:\Users\Vlado\workspace\ROBKO_01-STM32\Hardware\ROBKO_01.pdsprj</text>
<text x="229.3" y="170.8">1</text>
<text x="233.9" y="170.8">of</text>
<text x="238.7" y="170.8">17</text>
<text x="253.4" y="168.8">9</text>
<text x="219.1" y="174.9">3</text>
</g>
<g font-size="2.8" fill="#000040">
<text x="42" y="28.9">Платка 1 - тестов адаптер</text>
<text x="161.3" y="28.9">Платка 2 - РОБКО/PATA адаптер</text>
</g>
<g font-size="2.5">
<text x="24.2" y="36.3">Свързва само основните сигнали.</text>
<text x="24.2" y="38.8">A4-7 се свързват към отделни установяващи резистори.</text>
<text x="24.2" y="41.4">Поставя се директно на CN10 на микроконтролерната платка.</text>
<text x="148.6" y="36.3">Двустранна платка. Поставя се в порт B на РОБКО 01.</text>
<text x="148.6" y="38.8">Свързва лентовия PATA кабел от основната платка с РОБКО 01.</text>
<text x="148.6" y="41.4">Може да се използва и с порт A на РОБКО 01.</text>
<text x="24.2" y="43.9">Проводниците на оригиналния РОБКО 01 кабел са запоени към J2-15.</text>
<text x="24.2" y="46.5">Кабелът се включва в порт B на РОБКО 01.</text>
<text x="24.2" y="49">Използван за тестове по време на разработването.</text>
</g>
<g font-size="2.4" fill="#000080">
<text x="15.7" y="3.2">A</text>
<text x="40.6" y="3.5">B</text>
<text x="65.3" y="3.5">C</text>
<text x="90.2" y="3.5">D</text>
<text x="115.2" y="3.5">E</text>
<text x="140.2" y="3.5">F</text>
<text x="164.9" y="3.5">G</text>
<text x="189.8" y="3.5">H</text>
<text x="214.9" y="3.5">J</text>
<text x="239.7" y="3.5">K</text>
<text x="116.9" y="158.9">FILE NAME:</text>
<text x="229.4" y="158.4">DATE:</text>
<text x="116.9" y="164.3">DESIGN TITLE:</text>
<text x="229.7" y="167.8">PAGE:</text>
<text x="117" y="169.7">PATH:</text>
<text x="15.7" y="178.6">A</text>
<text x="40.6" y="178.6">B</text>
<text x="65.3" y="178.6">C</text>
<text x="90.2" y="178.6">D</text>
<text x="115.2" y="178.6">E</text>
<text x="116.9" y="174.7">BY:</text>
<text x="132.6" y="174.7">Владимир Гаристов</text>
<text x="140.2" y="178.6">F</text>
<text x="164.9" y="178.6">G</text>
<text x="189.8" y="178.6">H</text>
<text x="211" y="174.7">REV:</text>
<text x="214.9" y="178.6">J</text>
<text x="229.7" y="174.7">TIME:</text>
<text x="237.3" y="174.7">02:31:45 ч.</text>
<text x="239.7" y="178.6">K</text>
</g>
<g font-size="2.4">
<text x="16.4" y="64.4">PIN</text>
<text x="49.8" y="64.4">19</text>
<text x="49.8" y="61.9">20</text>
<text x="64.8" y="64.4">22</text>
<text x="64.8" y="61.9">21</text>
<text x="105.3" y="64.4">PIN</text>
<text x="146.1" y="65.5">P_GND</text>
<text x="158.2" y="64.8" transform="rotate(-90 158.2 64.8)">14/15/16/17/18/19</text>
<text x="205.9" y="61.9">1</text>
<text x="205.9" y="64.4">3</text>
<text x="219.8" y="61.9">2</text>
<text x="219.8" y="64.4">4</text>
<text x="16.4" y="72">PIN</text>
<text x="49.8" y="72">16</text>
<text x="49.8" y="69.5">17</text>
<text x="49.8" y="67">18</text>
<text x="64.8" y="72">25</text>
<text x="64.8" y="69.5">24</text>
<text x="64.8" y="67">23</text>
<text x="105.3" y="72">PIN</text>
<text x="147.5" y="69.5">1</text>
<text x="147.5" y="72">2</text>
<text x="163.9" y="69.5">27</text>
<text x="163.9" y="72">28</text>
<text x="205.9" y="67">5</text>
<text x="205.9" y="69.5">7</text>
<text x="205.9" y="72">9</text>
<text x="219.8" y="67">6</text>
<text x="219.8" y="69.5">8</text>
<text x="219.8" y="72">10</text>
<text x="49.8" y="77.1">14</text>
<text x="64.8" y="77.1">27</text>
<text x="64.8" y="74.6">26</text>
<text x="147.5" y="74.6">3</text>
<text x="147.5" y="77.1">4</text>
<text x="163.9" y="74.6">29</text>
<text x="163.9" y="77.1">30</text>
<text x="204.8" y="77.1">13</text>
<text x="204.9" y="74.6">11</text>
<text x="219.8" y="74.6">12</text>
<text x="219.8" y="77.1">14</text>
<text x="16.4" y="79.6">PIN</text>
<text x="49.8" y="82.2">12</text>
<text x="49.8" y="79.7">13</text>
<text x="64.8" y="82.2">29</text>
<text x="64.8" y="79.7">28</text>
<text x="105.3" y="79.6">PIN</text>
<text x="147.5" y="79.7">5</text>
<text x="147.5" y="82.2">6</text>
<text x="163.9" y="79.7">31</text>
<text x="163.9" y="82.2">32</text>
<text x="204.8" y="79.7">15</text>
<text x="204.8" y="82.2">17</text>
<text x="219.8" y="79.7">16</text>
<text x="219.8" y="82.2">18</text>
<text x="16.4" y="87.2">PIN</text>
<text x="49.8" y="87.3">10</text>
<text x="50" y="84.7">11</text>
<text x="51" y="89.8">9</text>
<text x="64.8" y="89.8">32</text>
<text x="64.8" y="87.3">31</text>
<text x="64.8" y="84.7">30</text>
<text x="105.3" y="87.2">PIN</text>
<text x="147.5" y="84.7">7</text>
<text x="147.5" y="87.3">8</text>
<text x="147.5" y="89.8">9</text>
<text x="163.9" y="84.7">33</text>
<text x="163.9" y="87.3">34</text>
<text x="163.9" y="89.8">35</text>
<text x="204.8" y="84.7">19</text>
<text x="204.8" y="87.3">21</text>
<text x="204.8" y="89.8">23</text>
<text x="219.8" y="87.3">22</text>
<text x="219.8" y="89.8">24</text>
<text x="16.4" y="94.9">PIN</text>
<text x="51" y="94.9">7</text>
<text x="51" y="92.4">8</text>
<text x="64.8" y="94.9">34</text>
<text x="64.8" y="92.4">33</text>
<text x="105.3" y="94.9">PIN</text>
<text x="146.3" y="92.4">10</text>
<text x="146.5" y="94.9">11</text>
<text x="163.9" y="92.4">36</text>
<text x="163.9" y="94.9">37</text>
<text x="204.8" y="92.4">25</text>
<text x="204.8" y="94.9">27</text>
<text x="219.8" y="92.4">26</text>
<text x="219.8" y="94.9">28</text>
<text x="51" y="100">5</text>
<text x="51" y="97.4">6</text>
<text x="64.8" y="100">36</text>
<text x="64.8" y="97.4">35</text>
<text x="146.3" y="97.4">12</text>
<text x="146.3" y="100">13</text>
<text x="163.9" y="97.4">38</text>
<text x="163.9" y="100">39</text>
<text x="204.8" y="97.4">29</text>
<text x="204.8" y="100">31</text>
<text x="219.8" y="97.4">30</text>
<text x="219.8" y="100">32</text>
<text x="16.4" y="102.5">PIN</text>
<text x="51" y="107.6">2</text>
<text x="51" y="105.1">3</text>
<text x="51" y="102.5">4</text>
<text x="64.8" y="107.6">39</text>
<text x="64.8" y="105.1">38</text>
<text x="64.8" y="102.5">37</text>
<text x="105.3" y="102.5">PIN</text>
<text x="161.5" y="107.6">ROBKO_CON</text>
<text x="204.8" y="102.5">33</text>
<text x="204.8" y="105.1">35</text>
<text x="204.8" y="107.6">37</text>
<text x="219.8" y="102.5">34</text>
<text x="219.8" y="105.1">36</text>
<text x="219.8" y="107.6">38</text>
<text x="16.4" y="110.1">PIN</text>
<text x="51" y="110.1">1</text>
<text x="64.8" y="110.1">40</text>
<text x="105.3" y="110.1">PIN</text>
<text x="204.8" y="110.1">39</text>
<text x="219.8" y="110.1">40</text>
<text x="16.4" y="117.7">PIN</text>
<text x="54.5" y="115.2">CONN-DIL40</text>
<text x="209.4" y="115.2">PATA/IDE CONNECTOR</text>
<text x="155.9" y="124.9" transform="rotate(-90 155.9 124.9)">20/21/22/23/24/25/26</text>
<text x="158.8" y="121.4">P_GND</text>
<text x="199.4" y="123.9">P_GND</text>
</g>
<g font-size="2.1">
<text x="194.4" y="61.7">NO_CON2</text>
<text x="194.4" y="64.2">P_D7</text>
<text x="224.8" y="64.2">P_IOR</text>
<text x="224.8" y="61.7">NO_CON1</text>
<text x="42" y="69.4">T_D1</text>
<text x="42" y="66.8">T_D0</text>
<text x="135.9" y="69.4">P_A7</text>
<text x="135.9" y="71.9">P_A5</text>
<text x="169" y="69.4">P_A6</text>
<text x="169" y="71.9">P_A4</text>
<text x="194.4" y="66.8">P_D3</text>
<text x="194.4" y="69.4">P_D1</text>
<text x="224.8" y="71.9">P_D2</text>
<text x="224.8" y="69.4">P_D0</text>
<text x="224.8" y="66.8">P_D5</text>
<text x="42" y="74.4">T_GND 15</text>
<text x="135.9" y="74.4">P_A3</text>
<text x="135.9" y="76.9">P_A1</text>
<text x="169" y="74.4">P_A2</text>
<text x="169" y="76.9">P_A0</text>
<text x="224.8" y="76.9">P_D6</text>
<text x="224.8" y="74.4">P_D4</text>
<text x="69.9" y="82.1">T_D4</text>
<text x="135.9" y="79.5">P_GND1</text>
<text x="135.9" y="82.1">P_GND2</text>
<text x="169" y="79.5">P_GND3</text>
<text x="169" y="82.1">P_GND4</text>
<text x="224.8" y="82.1">P_BS</text>
<text x="224.8" y="79.5">P_IOW</text>
<text x="42" y="84.6">T_EN</text>
<text x="69.9" y="89.6">T_IOR</text>
<text x="69.9" y="84.6">T_D3</text>
<text x="135.9" y="84.6">NO_CON1</text>
<text x="135.9" y="87.1">NO_CON2</text>
<text x="135.9" y="89.6">P_IOR</text>
<text x="169" y="84.6">P_DINE</text>
<text x="169" y="87.1">P_BS</text>
<text x="169" y="89.6">P_IOW</text>
<text x="224.8" y="89.6">P_GND4</text>
<text x="224.8" y="87.1">P_DINE</text>
<text x="42" y="92.2">T_D2</text>
<text x="69.9" y="94.8">T_D7</text>
<text x="69.9" y="92.2">T_IOW</text>
<text x="135.9" y="92.2">P_D7</text>
<text x="135.9" y="94.8">P_D5</text>
<text x="169" y="92.2">P_D6</text>
<text x="169" y="94.8">P_D4</text>
<text x="224.8" y="94.8">P_A0</text>
<text x="224.8" y="92.2">P_GND3</text>
<text x="42" y="99.8">T_A2</text>
<text x="42" y="97.3">T_A1</text>
<text x="69.9" y="99.8">T_D5</text>
<text x="69.9" y="97.3">T_D6</text>
<text x="135.9" y="97.3">P_D3</text>
<text x="135.9" y="99.8">P_D1</text>
<text x="169" y="97.3">P_D2</text>
<text x="169" y="99.8">P_D0</text>
<text x="224.8" y="99.8">P_A4</text>
<text x="224.8" y="97.3">P_A2</text>
<text x="194.4" y="104.9">P_A7</text>
<text x="194.4" y="107.5">P_A3</text>
<text x="224.8" y="102.4">P_A6</text>
<text x="224.8" y="104.9">P_A5</text>
<text x="224.8" y="107.5">P_A1</text>
<text x="194.4" y="110">P_GND1</text>
<text x="224.8" y="110">P_GND2</text>
<text x="42" y="115.1">T_A0</text>
</g>
</svg>
